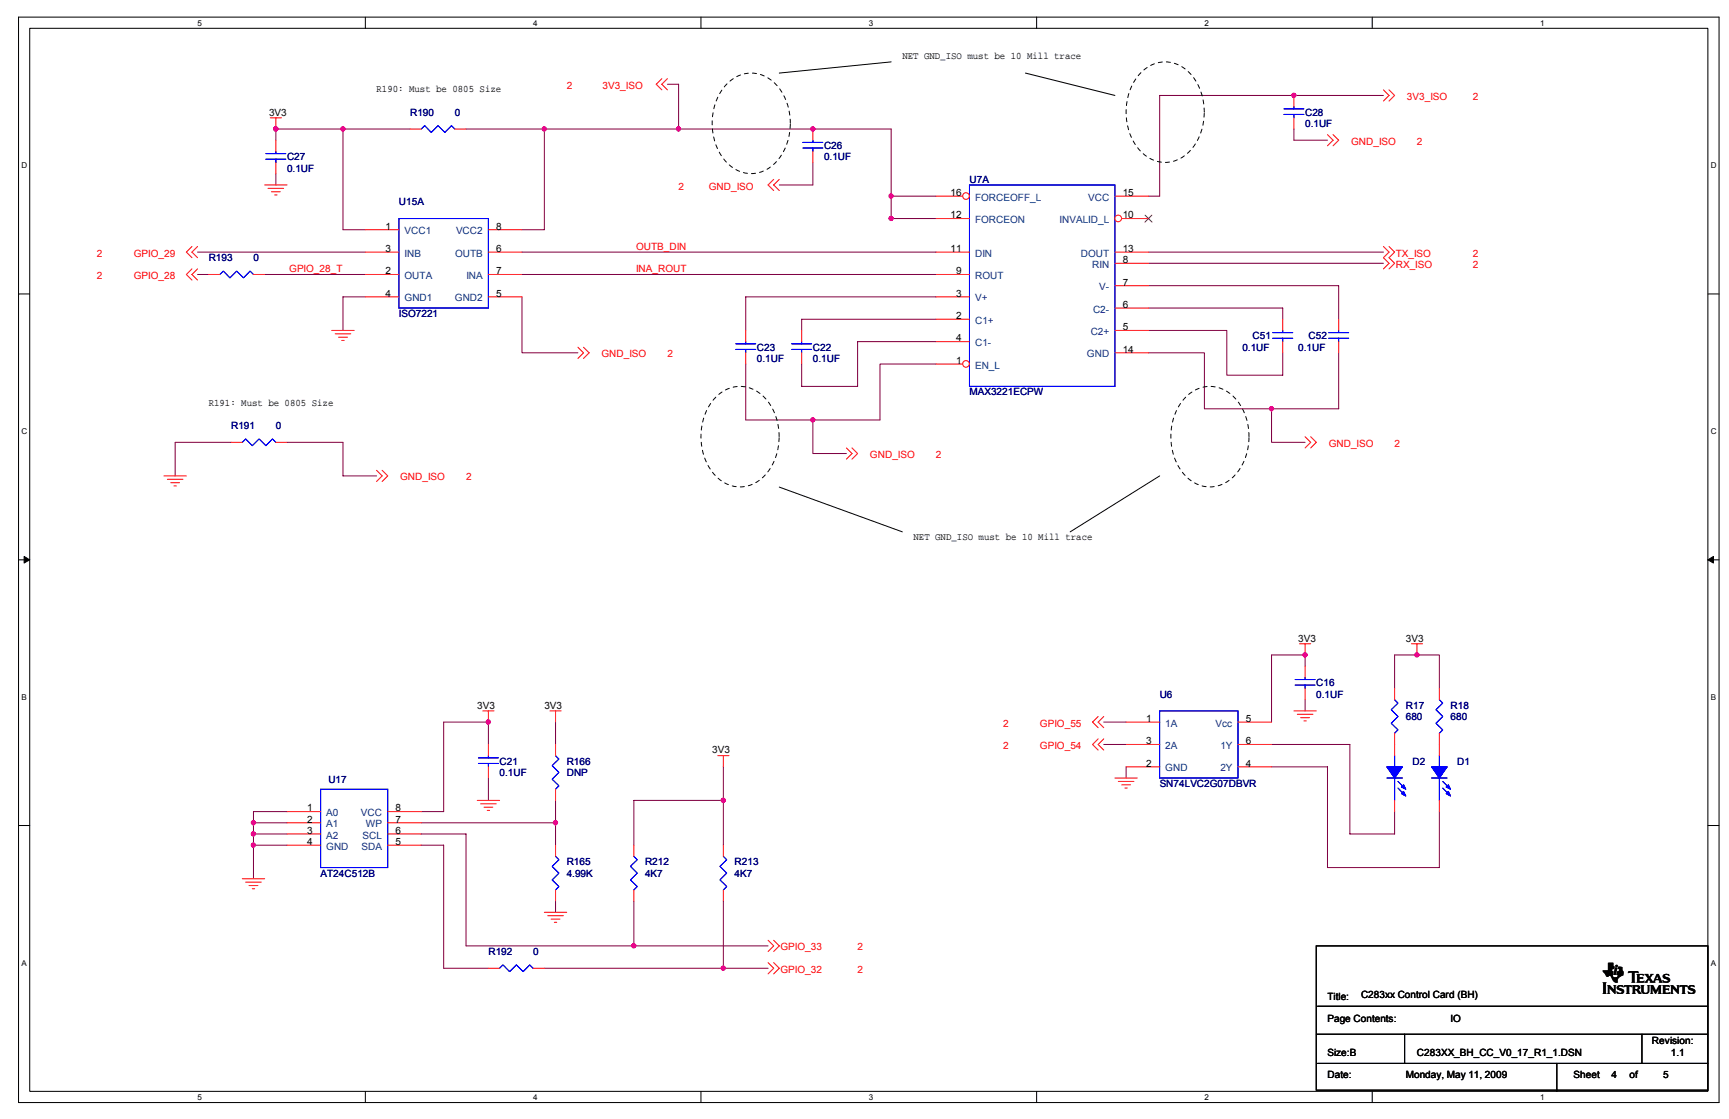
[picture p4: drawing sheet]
<svg xmlns="http://www.w3.org/2000/svg" width="432mm" height="279mm" viewBox="0 0 432 279" stroke-linecap="round" stroke-linejoin="round" font-family="sans-serif">
<path d="M4.6 4.3h424.7v271h-424.7zM7.4 7.1h419.1v265.4h-419.1z" fill="none" stroke="#000" stroke-width=".25"/>
<g fill="#fff">
<path d="M49.3 4.6h1.1v2.2h-1.1z"/>
<path d="M49.3 272.8h1.1v2.2h-1.1z"/>
</g>
<path d="M91.2 4.3v2.8M91.2 272.5v2.8" fill="none" stroke="#000" stroke-width=".25"/>
<g fill="#fff">
<path d="M133.2 4.6h1.1v2.2h-1.1z"/>
<path d="M133.2 272.8h1.1v2.2h-1.1z"/>
</g>
<path d="M175.1 4.3v2.8M175.1 272.5v2.8" fill="none" stroke="#000" stroke-width=".25"/>
<g fill="#fff">
<path d="M217 4.6h1.1v2.2h-1.1z"/>
<path d="M217 272.8h1.1v2.2h-1.1z"/>
</g>
<path d="M258.9 4.3v2.8M258.9 272.5v2.8" fill="none" stroke="#000" stroke-width=".25"/>
<g fill="#fff">
<path d="M300.8 4.6h1.1v2.2h-1.1z"/>
<path d="M300.8 272.8h1.1v2.2h-1.1z"/>
</g>
<path d="M342.7 4.3v2.8M342.7 272.5v2.8" fill="none" stroke="#000" stroke-width=".25"/>
<g fill="#fff">
<path d="M384.6 4.6h1.1v2.2h-1.1z"/>
<path d="M384.6 272.8h1.1v2.2h-1.1z"/>
<path d="M5.3 40.2h1.5v2.3h-1.5z"/>
<path d="M427.2 40.2h1.5v2.3h-1.5z"/>
<path d="M5.3 106.6h1.5v2.2h-1.5z"/>
<path d="M427.2 106.6h1.5v2.2h-1.5z"/>
</g>
<path d="M4.6 73.4h2.8M426.5 73.4h2.8" fill="none" stroke="#000" stroke-width=".25"/>
<g fill="#fff">
<path d="M5.3 172.9h1.4v2.3h-1.4z"/>
<path d="M427.2 172.9h1.4v2.3h-1.4z"/>
</g>
<path d="M4.6 139.8h2.8M426.5 139.8h2.8" fill="none" stroke="#000" stroke-width=".25"/>
<path d="M6 138.9l1.4 .9-1.4 .8zM426.5 139.8l1.4-.9v1.7z" fill="#000" stroke="#000" stroke-width=".25"/>
<g fill="#fff">
<path d="M5.3 239.3h1.4v2.2h-1.4z"/>
<path d="M427.2 239.3h1.4v2.2h-1.4z"/>
</g>
<g fill="none" stroke="#000" stroke-width=".25">
<path d="M222.6 15.5l-28 2.7M256.1 18.2l22.3 5.6M289.6 118.8l-22.3 14M194.6 121.6l30.8 11.2M4.6 206.1h2.8M426.5 206.1h2.8M328.7 236.2h97.8v36h-97.8zM328.7 258.2h97.8M329 251.2h97.5M350.8 258.2v7.3M410.1 258.2v7.3M329 265.5h97.5"/>
<path d="M388.8 265.5v7"/>
</g>
<g fill="none" stroke="#800040" stroke-width=".25">
<path d="M85.7 32.2v25.2h5.5M102.4 32.2h-33.5v2.8M116.4 32.2h53.1M135.9 32.2v25.2h-5.5M166.7 21h2.8v11.2h53.1v22.4h11.1M323.1 32.2v2.8h8.4M345.5 23.8h-55.9v25.2h-2.8M68.9 43.4v2.8M203 40.6v5.6h-8.4M222.6 49h11.1M49.3 62.9h41.9M49.3 68.5h2.8"/>
<path d="M66.1 68.5h25.1M91.2 74.1h-5.5v8.4M130.4 74.1v14h13.9M130.4 62.9h103.3M130.4 68.5h103.3M233.7 79.7h-33.5v2.8M233.7 74.1h-47.5v8.4M286.8 62.9h58.7M286.8 65.7h58.7M286.8 76.9h33.6v2.8M286.8 71.3h47.5v8.4M186.2 90.9v14h33.6v-14h13.9"/>
<path d="M233.7 85.3h-19.5v11.2h-14v-5.6M286.8 82.5h19.6v11.2h14v-5.6M286.8 88.1h14v14h33.5v-14M57.7 110.4h-14v8.4M71.7 110.4h14v8.4h8.3M203 104.9v8.3h8.4M317.6 102.1v8.3h8.3M325.9 166.3v-2.8h-8.3v16.8M325.9 174.7v2.8M348.3 171.9v-8.4h11.2v8.4M122 185.9v-5.6h-11.2v22.3h-5.6M122 194.3v5.6"/>
<path d="M138.7 180.3v5.6M138.7 199.9v11.1M180.7 191.5v19.5M180.7 199.9h-22.4v11.1M275.6 180.3h5.6M275.6 185.9h5.6M281.2 191.5v2.8M317.6 185.9h19.5v22.3h11.2v-5.6M317.6 191.5h13.9v25.1h28v-14M63.3 208.2h8.4M63.3 205.4h8.4M63.3 211h8.4"/>
<path d="M71.7 202.6h-8.4v16.8M105.2 208.2h11.2v28h41.9v-11.2M105.2 205.4h33.5M105.2 211h5.6v30.8h11.2M138.7 225v2.8M158.3 236.2h33.5M180.7 225v16.8h-44.8M180.7 241.8h11.1"/>
</g>
<g fill="#f0f" stroke="#f0f" stroke-width=".25">
<circle cx="121.9" cy="180.3" r=".54"/>
<circle cx="353.9" cy="163.5" r=".54"/>
<circle cx="325.9" cy="163.5" r=".54"/>
<circle cx="63.3" cy="205.4" r=".54"/>
<circle cx="63.3" cy="211" r=".54"/>
<circle cx="138.7" cy="205.4" r=".54"/>
<circle cx="158.3" cy="236.2" r=".54"/>
<circle cx="180.6" cy="241.7" r=".54"/>
<circle cx="63.3" cy="208.2" r=".54"/>
<circle cx="68.9" cy="32.2" r=".54"/>
<circle cx="222.5" cy="54.5" r=".54"/>
<circle cx="203" cy="32.2" r=".54"/>
<circle cx="222.5" cy="49" r=".54"/>
<circle cx="169.4" cy="32.2" r=".54"/>
<circle cx="135.9" cy="32.2" r=".54"/>
<circle cx="85.6" cy="32.2" r=".54"/>
<circle cx="203" cy="104.8" r=".54"/>
<circle cx="323.1" cy="23.8" r=".54"/>
<circle cx="317.5" cy="102" r=".54"/>
<circle cx="180.6" cy="199.8" r=".54"/>
</g>
<g fill="none" stroke="#f00" stroke-width=".25">
<path d="M165.3 19.6l-1.4 1.4 1.4 1.4M166.7 19.6l-1.4 1.4 1.4 1.4M67.5 29.4h2.8M68.9 29.4v2.8M331.5 33.6l1.4 1.4-1.4 1.4M332.9 33.6l1.4 1.4-1.4 1.4M345.5 22.4l1.4 1.4-1.4 1.4M346.9 22.4l1.4 1.4-1.4 1.4M66.1 46.2h5.6M66.9 47h3.9M67.8 47.9h2.2M68.6 48.7h.6"/>
<path d="M193.2 44.8l-1.4 1.4 1.4 1.4M194.6 44.8l-1.4 1.4 1.4 1.4M278.4 49h8.4M47.9 61.6l-1.4 1.3 1.4 1.4M47.9 67.1l-1.4 1.4 1.4 1.4M49.3 61.6l-1.4 1.3 1.4 1.4M49.3 67.1l-1.4 1.4 1.4 1.4M52.1 68.5h2.8M63.3 68.5h2.8M233.7 74.1h8.4M278.4 65.7h8.4M278.4 71.3h8.4"/>
<path d="M278.4 62.9h8.4M278.4 76.9h8.4M334.3 79.7v2.8M345.5 61.6l1.4 1.3-1.4 1.4 1.4 1.4-1.4 1.4M346.9 61.6l1.4 1.3-1.4 1.4 1.4 1.4-1.4 1.4M82.9 82.5h5.5M83.7 83.4h3.9M84.6 84.2h2.2M85.4 85h.6M144.3 86.7l1.4 1.4-1.4 1.4M145.7 86.7l1.4 1.4-1.4 1.4M278.4 82.5h8.4"/>
<path d="M278.4 88.1h8.4M334.3 85.3v2.8M41 118.8h5.5M41.8 119.7h3.9M57.7 110.4h2.8M68.9 110.4h2.8M94 117.4l1.4 1.4-1.4 1.4M95.4 117.4l1.4 1.4-1.4 1.4M211.4 111.8l1.4 1.4-1.4 1.4M212.8 111.8l1.4 1.4-1.4 1.4M325.9 109.1l1.4 1.3-1.4 1.4M327.3 109.1l1.4 1.3-1.4 1.4"/>
<path d="M42.6 120.5h2.2M43.4 121.3h.6M120.6 177.5h2.8M122 177.5v2.8M137.3 177.5h2.8M138.7 177.5v2.8M274.2 178.9l-1.3 1.4 1.3 1.4M275.6 178.9l-1.4 1.4 1.4 1.4M323.1 177.5h5.6M324 178.3h3.9M324.5 160.7h2.8M324.8 179.2h2.2"/>
<path d="M325.9 160.7v2.8M352.5 160.7h2.8M353.9 160.7v2.8M119.2 199.9h5.6M179.3 188.7h2.7M180.7 188.7v2.8M274.2 184.5l-1.3 1.4 1.3 1.4M275.6 184.5l-1.4 1.4 1.4 1.4M278.4 194.3h5.6M279.3 195.1h3.9M280.1 196h2.2M280.9 196.8h.6"/>
<path d="M325.6 180h.6M60.5 219.4h5.6M120 200.7h3.9M120.9 201.5h2.2M121.7 202.4h.6M158.3 211v2.8M61.4 220.3h3.8M62.2 221.1h2.2M63 221.9h.6M135.9 227.8h5.6M136.8 228.6h3.9M137.6 229.5h2.2"/>
<path d="M138.4 230.3h.6M158.3 222.2v2.8M191.8 234.8l1.4 1.4-1.4 1.4M193.2 234.8l1.4 1.4-1.4 1.4M191.8 240.4l1.4 1.4-1.4 1.4M193.2 240.4l1.4 1.4-1.4 1.4"/>
</g>
<path d="M284.9 18.2a8.2 8.2 0 0 1 13 .9 14.8 14.8 0 0 1-1.7 19.5 8.2 8.2 0 0 1-12.1-1.7 15.1 15.1 0 0 1 .8-18.7zM181.5 21a8.2 8.2 0 0 1 13 .9 14.8 14.8 0 0 1-1.7 19.5 8.2 8.2 0 0 1-12.1-1.7 15.1 15.1 0 0 1 .8-18.7zM178.7 99.2a8.2 8.2 0 0 1 13 .9 14.8 14.8 0 0 1-1.7 19.5 8.2 8.2 0 0 1-12.1-1.7 15.1 15.1 0 0 1 .8-18.7zM296.1 99.2a8.2 8.2 0 0 1 13 .9 14.8 14.8 0 0 1-1.7 19.5 8.2 8.2 0 0 1-12.1-1.7 15.1 15.1 0 0 1 .8-18.7z" fill="none" stroke="#000" stroke-width=".25" stroke-dasharray="1 1 1 1 1 1 1 1"/>
<path d="M242.1 46.2h36.3v50.3h-36.3zM54.9 68.5l.9-.8 1.6 1.7 1.7-1.7 1.7 1.7 1.7-1.7 .8 .8M331.8 84.5h5M331.8 83.1h5M334.3 82.5v.6M334.3 84.5v.8M60.5 110.4l.9-.8 1.6 1.7 1.7-1.7 1.7 1.7 1.6-1.7 .9 .8M158.3 213.8l.8 .9-1.6 1.6 1.6 1.7-1.6 1.7 1.6 1.7-.8 .8" fill="none" stroke="#00f" stroke-width=".25"/>
<circle cx="241.2" cy="49" r=".83" fill="#fff" stroke="#f00" stroke-width=".25"/>
<path d="M233.7 49h6.7M233.7 68.5h8.4M233.7 85.3h8.4" fill="none" stroke="#f00" stroke-width=".25"/>
<circle cx="241.2" cy="90.9" r=".83" fill="#fff" stroke="#f00" stroke-width=".25"/>
<path d="M233.7 54.6h8.4M233.7 79.7h8.4M233.7 90.9h6.7" fill="none" stroke="#f00" stroke-width=".25"/>
<circle cx="279.3" cy="54.5" r=".83" fill="#fff" stroke="#f00" stroke-width=".25"/>
<g fill="none" stroke="#f00" stroke-width=".25">
<path d="M68.9 35v2.8M102.4 32.2h2.8M113.6 32.2h2.8M203 32.2v2.8M203 37.8v2.8M323.1 23.8v2.8M323.1 29.4v2.8M68.9 40.6v2.8M91.2 57.4h8.4M122 57.4h8.4M280.1 54.6h6.7M91.2 62.9h8.4"/>
<path d="M91.2 74.1h8.4M91.2 68.5h8.4M122 62.9h8.4M122 74.1h8.4M122 68.5h8.4M233.7 62.9h8.4M320.4 79.7v2.8M186.2 82.5v2.8M186.2 88.1v2.8M200.2 82.5v2.8M200.2 88.1v2.8M320.4 85.3v2.8"/>
<path d="M325.9 166.3v2.8M325.9 171.9v2.8M348.3 171.9v2.8M359.5 171.9v2.8M122 185.9v2.8M122 191.5v2.8M138.7 185.9v2.8M138.7 197.1v2.8M281.2 191.5h8.4M281.2 180.3h8.4M281.2 185.9h8.4M309.2 191.5h8.4"/>
<path d="M309.2 180.3h8.4M309.2 185.9h8.4M348.3 183.1v5.6M348.3 199.9v2.7M359.5 183.1v5.6M359.5 199.9v2.7M71.7 202.6h8.4M71.7 205.4h8.4M71.7 208.2h8.4M71.7 211h8.4M96.8 202.6h8.4M96.8 205.4h8.4"/>
<path d="M96.8 208.2h8.4M96.8 211h8.4M138.7 211v2.8M180.7 211v2.8M138.7 222.2v2.8M180.7 222.2v2.8M122 241.8h2.8M133.2 241.8h2.7"/>
</g>
<path d="M286 53.7l1.7 1.8M287.7 53.7l-1.8 1.8" fill="none" stroke="#804000" stroke-width=".25"/>
<g fill="none" stroke="#00f" stroke-width=".25">
<path d="M66.4 39.8h5M66.4 38.4h5M68.9 37.8v.6M68.9 39.8v.8M105.2 32.2l.9-.8 1.6 1.7 1.7-1.7 1.7 1.7 1.6-1.7 .9 .8M200.5 37h5M200.5 35.6h5M203 35v.6M203 37v.8M320.6 28.6h5M320.6 27.2h5M323.1 26.6v.6"/>
<path d="M323.1 28.6v.8M99.6 54.6h22.4v22.3h-22.4zM183.7 87.2h5M183.7 85.9h5M186.2 85.3v.6M186.2 87.2v.9M197.7 87.2h5M197.7 85.9h5M200.2 85.3v.6M200.2 87.2v.9M317.9 84.5h4.9M317.9 83.1h4.9"/>
<path d="M320.4 82.5v.6M320.4 84.5v.8M289.6 177.5h19.6v16.8h-19.6zM323.4 171.1h5M323.4 169.7h5M325.9 169.1v.6M325.9 171.1v.8M348.3 174.7l.8 .9-1.7 1.6 1.7 1.7-1.7 1.7 1.7 1.6-.8 .9M359.5 174.7l.8 .9-1.7 1.6 1.7 1.7-1.7 1.7 1.7 1.6-.8 .9M80.1 197.1h16.7v19.5h-16.7zM119.5 190.6h5M119.5 189.2h5"/>
<path d="M122 188.7v.5M122 190.6v.9M138.7 188.7l.9 .8-1.7 1.7 1.7 1.7-1.7 1.7 1.7 1.6-.9 .9M346.3 194.3h3.9M348.3 188.7v2.8M348.3 194.3v5.6M349.1 195.1l1.7 1.7M349.1 196.8l1.7 1.7M357.5 194.3h3.9M359.5 188.7v2.8M359.5 194.3v5.6M360.3 195.1l1.7 1.7"/>
<path d="M360.3 196.8l1.7 1.7M138.7 213.8l.9 .9-1.7 1.6 1.7 1.7-1.7 1.7 1.7 1.7-.9 .8M180.7 213.8l.8 .9-1.7 1.6 1.7 1.7-1.7 1.7 1.7 1.7-.8 .8M124.8 241.8l.8-.9 1.7 1.7 1.7-1.7 1.7 1.7 1.6-1.7 .9 .9"/>
</g>
<g fill="#00f" stroke="#00f" stroke-width=".25">
<path d="M357.5 191.5h3.9l-1.9 2.8z" fill-rule="evenodd"/>
<path d="M361.7 197.6l.6 1.2-1.1-.6z" fill-rule="evenodd"/>
<path d="M361.7 196l.6 1.1-1.1-.6z" fill-rule="evenodd"/>
<path d="M357.5 191.5h3.9l-1.9 2.8z" fill-rule="evenodd"/>
<path d="M361.7 197.6l.6 1.2-1.1-.6z" fill-rule="evenodd"/>
<path d="M361.7 196l.6 1.1-1.1-.6z" fill-rule="evenodd"/>
<path d="M346.3 191.5h3.9l-1.9 2.8z" fill-rule="evenodd"/>
<path d="M350.5 197.6l.6 1.2-1.1-.6z" fill-rule="evenodd"/>
<path d="M350.5 196l.6 1.1-1.1-.6z" fill-rule="evenodd"/>
<path d="M346.3 191.5h3.9l-1.9 2.8z" fill-rule="evenodd"/>
<path d="M350.5 197.6l.6 1.2-1.1-.6z" fill-rule="evenodd"/>
<path d="M350.5 196l.6 1.1-1.1-.6z" fill-rule="evenodd"/>
</g>
<g fill="#f0f" stroke="#f0f" stroke-width=".25">
<circle cx="121.9" cy="180.3" r=".54"/>
<circle cx="353.9" cy="163.5" r=".54"/>
<circle cx="325.9" cy="163.5" r=".54"/>
<circle cx="63.3" cy="205.4" r=".54"/>
<circle cx="63.3" cy="211" r=".54"/>
<circle cx="138.7" cy="205.4" r=".54"/>
<circle cx="158.3" cy="236.2" r=".54"/>
<circle cx="180.6" cy="241.7" r=".54"/>
<circle cx="63.3" cy="208.2" r=".54"/>
<circle cx="68.9" cy="32.2" r=".54"/>
<circle cx="222.5" cy="54.5" r=".54"/>
<circle cx="203" cy="32.2" r=".54"/>
<circle cx="222.5" cy="49" r=".54"/>
<circle cx="169.4" cy="32.2" r=".54"/>
<circle cx="135.9" cy="32.2" r=".54"/>
<circle cx="85.6" cy="32.2" r=".54"/>
<circle cx="203" cy="104.8" r=".54"/>
<circle cx="323.1" cy="23.8" r=".54"/>
<circle cx="317.5" cy="102" r=".54"/>
<circle cx="180.6" cy="199.8" r=".54"/>
</g>
<text font-size="9.7" x="400.3" y="248.2">TI</text>
<g font-size="2.5">
<text x="225.4" y="14.6">NET GND_ISO must be 10 Mill trace</text>
<text x="94" y="23">R190: Must be 0805 Size</text>
<text x="67.2" y="28.9">3V3</text>
<text x="237.4" y="48.9">16</text>
<text x="280.4" y="48.9">15</text>
<text x="96.3" y="57.3">1</text>
<text x="123.9" y="57.3">8</text>
<text x="237.4" y="54.5">12</text>
<text x="280.4" y="54.5">10</text>
<text x="96.3" y="62.9">3</text>
<text x="123.9" y="62.9">6</text>
<text x="237.4" y="62.9">11</text>
<text x="280.4" y="65.7">8</text>
<text x="280.4" y="62.9">13</text>
<text x="96.3" y="68.5">2</text>
<text x="123.9" y="68.5">7</text>
<text x="238.8" y="68.5">9</text>
<text x="280.4" y="71.3">7</text>
<text x="96.3" y="74.1">4</text>
<text x="123.9" y="74.1">5</text>
<text x="238.8" y="74.1">3</text>
<text x="280.4" y="76.9">6</text>
<text x="238.8" y="79.7">2</text>
<text x="280.4" y="82.5">5</text>
<text x="238.8" y="85.3">4</text>
<text x="280.4" y="88.1">14</text>
<text x="238.8" y="90.8">1</text>
<text x="52.1" y="101.3">R191: Must be 0805 Size</text>
<text x="228.1" y="134.8">NET GND_ISO must be 10 Mill trace</text>
<text x="324.2" y="160.2">3V3</text>
<text x="351.1" y="160.2">3V3</text>
<text x="119.2" y="177">3V3</text>
<text x="135.9" y="177">3V3</text>
<text x="286.3" y="185.8">3</text>
<text x="286.3" y="180.3">1</text>
<text x="311.1" y="185.8">6</text>
<text x="311.1" y="180.3">5</text>
<text x="177.9" y="188.1">3V3</text>
<text x="286.3" y="191.4">2</text>
<text x="311.1" y="191.4">4</text>
<text x="76.7" y="202.6">1</text>
<text x="98.8" y="202.6">8</text>
<text x="76.7" y="205.4">2</text>
<text x="76.7" y="208.2">3</text>
<text x="98.8" y="205.4">7</text>
<text x="98.8" y="208.2">6</text>
<text x="76.7" y="211">4</text>
<text x="98.8" y="211">5</text>
<text x="331.5" y="249.6">Title:</text>
<text x="339.9" y="249.3">C283xx Control Card (BH)</text>
<text x="331.5" y="255.2">Page Contents:</text>
<text x="362.3" y="255.2">IO</text>
<text x="331.5" y="263.6">Size:B</text>
<text x="353.9" y="263.6">C283XX_BH_CC_V0_17_R1_1.DSN</text>
<text x="412.6" y="260.8">Revision:</text>
<text x="417.3" y="263.6">1.1</text>
<text x="331.5" y="269.2">Date:</text>
<text x="351.1" y="269.2">Monday, May 11, 2009</text>
<text x="393" y="269.2">Sheet</text>
<text x="402.5" y="269.2">4</text>
<text x="407" y="269.2">of</text>
<text x="415.3" y="269.2">5</text>
</g>
<g font-size="2.5" fill="#f00">
<text x="141.5" y="22.2">2</text>
<text x="150.5" y="22.2">3V3_ISO</text>
<text x="351.4" y="25">3V3_ISO</text>
<text x="367.8" y="25">2</text>
<text x="337.4" y="36.2">GND_ISO</text>
<text x="353.9" y="36.2">2</text>
<text x="169.5" y="47.3">2</text>
<text x="177" y="47.3">GND_ISO</text>
<text x="24.2" y="64.1">2</text>
<text x="33.4" y="64.1">GPIO_29</text>
<text x="158.8" y="62.4">OUTB_DIN</text>
<text x="348.6" y="64.1">TX_ISO</text>
<text x="367.8" y="64.1">2</text>
<text x="24.2" y="69.7">2</text>
<text x="33.4" y="69.7">GPIO_28</text>
<text x="72.2" y="68">GPIO_28_T</text>
<text x="158.8" y="68">INA_ROUT</text>
<text x="348.6" y="66.9">RX_ISO</text>
<text x="367.8" y="66.9">2</text>
<text x="150.2" y="89.2">GND_ISO</text>
<text x="166.7" y="89.2">2</text>
<text x="331.8" y="111.6">GND_ISO</text>
<text x="348.3" y="111.6">2</text>
<text x="99.9" y="120">GND_ISO</text>
<text x="116.4" y="120">2</text>
<text x="217.3" y="114.4">GND_ISO</text>
<text x="233.7" y="114.4">2</text>
<text x="250.5" y="181.4">2</text>
<text x="259.7" y="181.4">GPIO_55</text>
<text x="250.5" y="187">2</text>
<text x="259.7" y="187">GPIO_54</text>
<text x="194.9" y="237.3">GPIO_33</text>
<text x="214.2" y="237.3">2</text>
<text x="194.9" y="242.9">GPIO_32</text>
<text x="214.2" y="242.9">2</text>
</g>
<g font-size="2.5" fill="#000080">
<text x="102.4" y="28.9">R190</text>
<text x="113.6" y="28.9">0</text>
<text x="325.9" y="28.9">C28</text>
<text x="325.9" y="31.7">0.1UF</text>
<text x="71.7" y="40">C27</text>
<text x="205.8" y="37.3">C26</text>
<text x="205.8" y="40">0.1UF</text>
<text x="71.7" y="42.8">0.1UF</text>
<text x="242.1" y="45.6">U7A</text>
<text x="99.6" y="51.2">U15A</text>
<text x="52.1" y="65.2">R193</text>
<text x="63.3" y="65.2">0</text>
<text x="99.6" y="79.2">ISO7221</text>
<text x="189" y="87.5">C23</text>
<text x="203" y="87.5">C22</text>
<text x="310.3" y="87.5">0.1UF</text>
<text x="312.8" y="84.8">C51</text>
<text x="324.2" y="87.5">0.1UF</text>
<text x="326.8" y="84.8">C52</text>
<text x="189" y="90.3">0.1UF</text>
<text x="203" y="90.3">0.1UF</text>
<text x="242.1" y="98.7">MAX3221ECPW</text>
<text x="57.7" y="107.1">R191</text>
<text x="68.9" y="107.1">0</text>
<text x="328.7" y="171.4">C16</text>
<text x="289.6" y="174.2">U6</text>
<text x="328.7" y="174.2">0.1UF</text>
<text x="351.1" y="177">R17</text>
<text x="351.1" y="179.7">680</text>
<text x="362.3" y="177">R18</text>
<text x="362.3" y="179.7">680</text>
<text x="124.8" y="190.9">C21</text>
<text x="141.5" y="190.9">R166</text>
<text x="352.8" y="190.9">D2</text>
<text x="364" y="190.9">D1</text>
<text x="82" y="195.4">U17</text>
<text x="124.8" y="193.7">0.1UF</text>
<text x="141.5" y="193.7">DNP</text>
<text x="289.6" y="196.5">SN74LVC2G07DBVR</text>
<text x="80.1" y="218.9">AT24C512B</text>
<text x="141.5" y="216.1">R165</text>
<text x="141.5" y="218.9">4.99K</text>
<text x="161.1" y="216.1">R212</text>
<text x="161.1" y="218.9">4K7</text>
<text x="183.4" y="216.1">R213</text>
<text x="183.4" y="218.9">4K7</text>
<text x="122" y="238.4">R192</text>
<text x="133.1" y="238.4">0</text>
</g>
<g font-size="2.5" fill="#004080">
<text x="243.5" y="50.1">FORCEOFF_L</text>
<text x="271.8" y="50.1">VCC</text>
<text x="101" y="58.5">VCC1</text>
<text x="113.9" y="58.5">VCC2</text>
<text x="243.5" y="55.7">FORCEON</text>
<text x="264.6" y="55.7">INVALID_L</text>
<text x="101" y="64.1">INB</text>
<text x="113.6" y="64.1">OUTB</text>
<text x="243.5" y="64.1">DIN</text>
<text x="269.9" y="64.1">DOUT</text>
<text x="101" y="69.7">OUTA</text>
<text x="116.5" y="69.7">INA</text>
<text x="243.5" y="69.7">ROUT</text>
<text x="272.8" y="66.9">RIN</text>
<text x="101" y="75.3">GND1</text>
<text x="113.6" y="75.3">GND2</text>
<text x="243.5" y="75.3">V+</text>
<text x="274.5" y="72.5">V-</text>
<text x="243.5" y="80.9">C1+</text>
<text x="272.4" y="83.7">C2+</text>
<text x="273" y="78.1">C2-</text>
<text x="243.5" y="86.4">C1-</text>
<text x="271.5" y="89.2">GND</text>
<text x="243.5" y="92">EN_L</text>
<text x="291" y="181.4">1A</text>
<text x="303.6" y="181.4">Vcc</text>
<text x="291" y="187">2A</text>
<text x="304.8" y="187">1Y</text>
<text x="291" y="192.6">GND</text>
<text x="304.8" y="192.6">2Y</text>
<text x="81.5" y="203.8">A0</text>
<text x="90.1" y="203.8">VCC</text>
<text x="81.5" y="206.6">A1</text>
<text x="81.5" y="209.4">A2</text>
<text x="90.6" y="209.4">SCL</text>
<text x="91.3" y="206.6">WP</text>
<text x="81.5" y="212.2">GND</text>
<text x="90.3" y="212.2">SDA</text>
</g>
<g font-size="2">
<text x="49.3" y="6.4">5</text>
<text x="133.2" y="6.4">4</text>
<text x="217" y="6.4">3</text>
<text x="300.8" y="6.4">2</text>
<text x="384.6" y="6.4">1</text>
<text x="5.3" y="42">D</text>
<text x="427.2" y="42">D</text>
<text x="5.3" y="108.4">C</text>
<text x="427.2" y="108.4">C</text>
<text x="5.3" y="174.8">B</text>
<text x="427.2" y="174.8">B</text>
<text x="5.3" y="241.1">A</text>
<text x="427.2" y="241.1">A</text>
<text x="49.3" y="274.6">5</text>
<text x="133.2" y="274.6">4</text>
<text x="217" y="274.6">3</text>
<text x="300.8" y="274.6">2</text>
<text x="384.6" y="274.6">1</text>
</g>
</svg>
